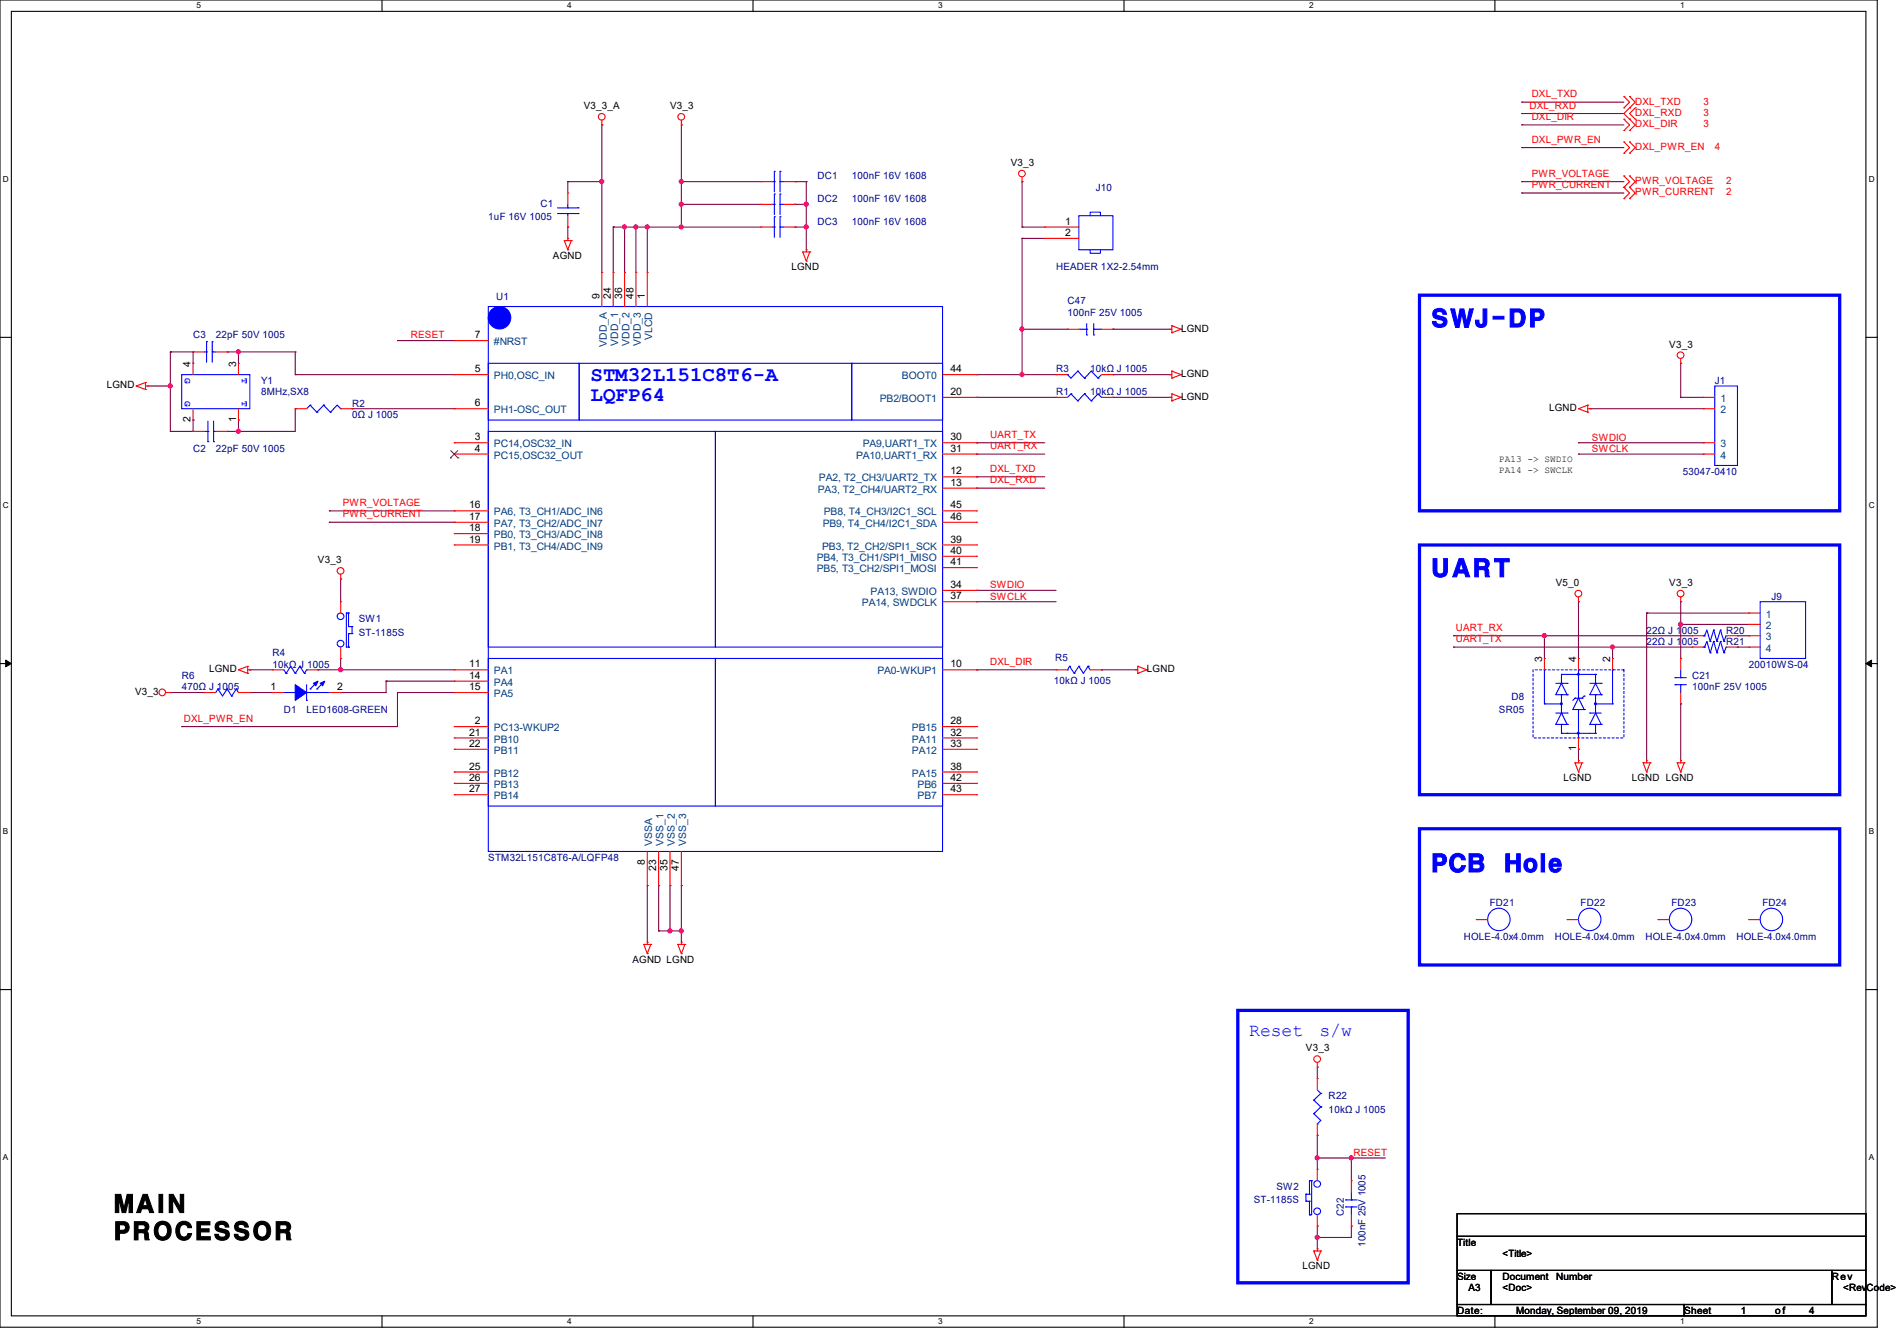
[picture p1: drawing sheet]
<svg xmlns="http://www.w3.org/2000/svg" width="297mm" height="210mm" viewBox="0 0 297 210" stroke-linecap="round" stroke-linejoin="round" font-family="sans-serif">
<path d="M0 0h293.9v207.9h-293.9zM1.8 1.8h290.3v204.3h-290.3z" fill="none" stroke="#000" stroke-width=".17"/>
<g fill="#fff">
<path d="M30.8 .2h.7v1.4h-.7z"/>
<path d="M30.8 206.2h.7v1.4h-.7z"/>
</g>
<path d="M59.8 0v1.8M59.8 206.1v1.8" fill="none" stroke="#000" stroke-width=".17"/>
<g fill="#fff">
<path d="M88.8 .2h.7v1.4h-.7z"/>
<path d="M88.8 206.2h.7v1.4h-.7z"/>
</g>
<path d="M117.9 0v1.8M117.9 206.1v1.8" fill="none" stroke="#000" stroke-width=".17"/>
<g fill="#fff">
<path d="M146.9 .2h.7v1.4h-.7z"/>
<path d="M146.9 206.2h.7v1.4h-.7z"/>
</g>
<path d="M176 0v1.8M176 206.1v1.8" fill="none" stroke="#000" stroke-width=".17"/>
<g fill="#fff">
<path d="M205 .2h.7v1.4h-.7z"/>
<path d="M205 206.2h.7v1.4h-.7z"/>
</g>
<path d="M234.1 0v1.8M234.1 206.1v1.8" fill="none" stroke="#000" stroke-width=".17"/>
<g fill="#fff">
<path d="M263.1 .2h.6v1.4h-.6z"/>
<path d="M263.1 206.2h.6v1.4h-.6z"/>
<path d="M.5 27.3h.9v1.4h-.9z"/>
<path d="M292.6 27.3h.9v1.4h-.9z"/>
<path d="M.5 78.4h.9v1.4h-.9z"/>
<path d="M292.6 78.4h.9v1.4h-.9z"/>
</g>
<path d="M0 52.8h1.8M292.1 52.8h1.8" fill="none" stroke="#000" stroke-width=".17"/>
<g fill="#fff">
<path d="M.5 129.5h.8v1.4h-.8z"/>
<path d="M292.6 129.5h.8v1.4h-.8z"/>
</g>
<path d="M0 103.9h1.8M292.1 103.9h1.8" fill="none" stroke="#000" stroke-width=".17"/>
<path d="M.9 103.4l.9 .5-.9 .5zM292.1 103.9l.9-.5v1z" fill="#000" stroke="#000" stroke-width=".16"/>
<g fill="#fff">
<path d="M.5 180.5h.8v1.4h-.8z"/>
<path d="M292.6 180.5h.8v1.4h-.8z"/>
</g>
<path d="M0 155h1.8M292.1 155h1.8M228.1 190.1h64v3.5h-64zM228.1 193.6h64v5.4h-64zM228.1 199h5.4v5.3h-5.4zM233.5 199h53.3v5.3h-53.3zM286.8 199h5.3v5.3h-5.3zM228.1 204.3h35.6v1.8h-35.6zM263.7 204.3h28.4v1.8h-28.4z" fill="none" stroke="#000" stroke-width=".17"/>
<path d="M222.2 46.2h65.8v33.8h-65.8zM222.2 85.3h65.8v39.2h-65.8zM222.2 129.8h65.8v21.3h-65.8zM193.8 158.2h26.7v42.7h-26.7z" fill="none" stroke="#00f" stroke-width=".51"/>
<g fill="none" stroke="#800040" stroke-width=".17">
<path d="M94.2 19.6h.1M94.2 19.6v23.1M106.7 19.6h.1M106.7 19.6v16M238.3 16h.1M238.3 17.8h.1M238.3 19.6h.1M238.3 16h16M238.3 17.8h16M238.3 19.6h16M88.9 28.4h.1M88.9 35.6h.1"/>
<path d="M88.9 28.4h5.3M88.9 28.4v1.8M88.9 35.6v1.7M94.2 28.4h.1M96 35.6h.1M96 35.6v7.1M96 35.6h23.1M97.8 35.6h.1M97.8 35.6v7.1M99.6 35.6h.1M99.6 35.6v7.1M101.3 35.6h.1"/>
<path d="M101.3 35.6v7.1M106.7 28.4h.1M106.7 32h.1M106.7 35.6h.1M106.7 28.4h12.4M106.7 32h12.4M124.5 28.4h.1M124.5 32h.1M124.5 35.6h.1M124.5 28.4h1.7M124.5 32h1.7M124.5 35.6h1.7"/>
<path d="M126.2 28.4h.1M126.2 32h.1M126.2 35.6h.1M126.2 28.4v10.7M160 37.3h.1M160 28.4h.1M160 35.6h.1M160 35.6h3.6M160 28.4v7.2M160 37.3v21.4M160 37.3h3.6M238.3 23.1h.1"/>
<path d="M238.3 28.4h.1M238.3 30.2h.1M238.3 28.4h16M238.3 23.1h16M238.3 30.2h16M26.7 55.1h.1M26.7 55.1v12.5M26.7 55.1h3.5M30.2 55.1h.1M30.2 55.1v1.8M35.6 55.1h.1M35.6 55.1h10.6"/>
<path d="M37.3 55.1h.1M37.3 55.1v1.8M46.2 55.1h.1M46.2 58.7h.1M46.2 55.1v3.6M46.2 58.7h24.9M62.2 53.3h.1M62.2 53.3h8.9M152.9 58.7h.1M152.9 58.7h12.5M160 58.7h.1M160 51.6h.1"/>
<path d="M160 51.6h7.1M174.2 58.7h.1M174.2 51.6h.1M174.2 58.7h8.9M174.2 51.6h8.9M263.1 56.9h.1M263.1 56.9v5.3M23.1 60.5h.1M23.1 60.5h3.6M26.7 60.5h.1M26.7 67.6h.1M30.2 65.8h.1"/>
<path d="M30.2 65.8v1.8h-3.5M35.6 67.6h.1M37.3 65.8h.1M37.3 67.6h.1M37.3 65.8v1.8M46.2 64h.1M46.2 64v3.6h-10.6M55.1 64h.1M55.1 64h16M152.9 62.2h.1M152.9 74.7h.1M152.9 76.5h.1"/>
<path d="M152.9 69.3h.1M152.9 71.1h.1M152.9 62.2h12.5M152.9 74.7h10.7M152.9 76.5h10.7M152.9 69.3h10.7M152.9 71.1h10.7M174.2 62.2h.1M174.2 62.2h8.9M247.1 69.3h.1M247.1 71.1h.1M247.1 69.3h19.6"/>
<path d="M247.1 71.1h19.6M248.9 64h.1M248.9 64h17.8M263.1 62.2h.1M263.1 62.2h3.6M51.6 80h.1M51.6 81.8h.1M51.6 80h19.5M51.6 81.8h19.5M53.3 90.7h.1M53.3 90.7v3.5M152.9 92.5h.1"/>
<path d="M152.9 94.2h.1M152.9 92.5h12.5M152.9 94.2h12.5M227.6 99.6h.1M227.6 99.6h37.3M241.8 99.6h.1M241.8 99.6v3.5M247.1 94.2h.1M247.1 94.2v8.9M257.8 96h.1M257.8 96h16M257.8 96v23.1"/>
<path d="M263.1 97.8h.1M263.1 94.2h.1M263.1 94.2v8.9M263.1 97.8h10.7M272 99.6h.1M272 99.6h1.8M26.7 108.5h.1M26.7 108.5h5.3M28.4 113.8h.1M39.1 104.9h.1M39.1 108.5h.1M39.1 104.9h3.6"/>
<path d="M39.1 108.5h3.6M49.8 104.9h.1M49.8 104.9h21.3M53.3 103.1h.1M53.3 104.9h.1M53.3 108.5h.1M53.3 103.1v1.8M60.5 106.7h.1M60.5 106.7h10.6M60.5 106.7v1.8h-7.2M62.2 108.5h.1M62.2 108.5h8.9"/>
<path d="M62.2 108.5v5.3h-33.8M152.9 104.9h.1M152.9 104.9h12.5M172.5 104.9h.1M172.5 104.9h5.3M227.6 101.3h.1M227.6 101.3h37.3M247.1 117.3h.1M247.1 117.3v1.8M252.5 101.3h.1M252.5 101.3v1.8M263.1 110.2h.1"/>
<path d="M263.1 110.2v8.9M272 101.3h.1M272 101.3h1.8M101.3 138.7h.1M101.3 138.7v8.9M103.1 138.7h.1M103.1 138.7v7.1M104.9 138.7h.1M104.9 138.7v7.1M106.7 138.7h.1M106.7 138.7v8.9M103.1 145.8h.1"/>
<path d="M103.1 145.8h3.6M104.9 145.8h.1M106.7 145.8h.1M206.2 167.1h.1M206.2 177.8h.1M206.2 167.1v1.8M206.2 177.8v5.3M206.2 181.4h.1M206.2 192h.1M206.2 193.8h.1M206.2 192v3.6M206.2 181.4h10.7"/>
<path d="M211.6 181.4h.1M211.6 192h.1M211.6 181.4v3.5M211.6 192v1.8h-5.4"/>
</g>
<g fill="#f0f" stroke="#f0f" stroke-width=".17">
<circle cx="94.2" cy="28.4" r=".32"/>
<circle cx="106.7" cy="28.4" r=".32"/>
<circle cx="106.7" cy="32" r=".32"/>
<circle cx="126.2" cy="35.5" r=".32"/>
<circle cx="126.2" cy="32" r=".32"/>
<circle cx="97.8" cy="35.5" r=".32"/>
<circle cx="99.5" cy="35.5" r=".32"/>
<circle cx="101.3" cy="35.5" r=".32"/>
<circle cx="106.7" cy="35.5" r=".32"/>
<circle cx="37.3" cy="55.1" r=".32"/>
<circle cx="26.6" cy="60.4" r=".32"/>
<circle cx="37.3" cy="67.5" r=".32"/>
<circle cx="53.3" cy="104.9" r=".32"/>
<circle cx="104.9" cy="145.8" r=".32"/>
<circle cx="106.7" cy="145.8" r=".32"/>
<circle cx="206.2" cy="181.3" r=".32"/>
<circle cx="206.2" cy="193.8" r=".32"/>
<circle cx="211.6" cy="181.3" r=".32"/>
<circle cx="160" cy="58.7" r=".32"/>
<circle cx="160" cy="51.5" r=".32"/>
<circle cx="263.1" cy="97.8" r=".32"/>
<circle cx="241.8" cy="99.5" r=".32"/>
<circle cx="252.5" cy="101.3" r=".32"/>
</g>
<g fill="none" stroke="#f00" stroke-width=".17">
<path d="M94.2 19.6h.1M94.2 18.8v.8M106.7 19.6h.1M106.7 18.8v.8M254.3 16.9h.1M254.3 15.1h.1M254.3 18.7h.1M254.3 15.1l.8 .9-.8 .9M254.3 18.7l.8 .9-.8 .8M255.1 16.9h.1M255.1 15.1h.1M255.1 18.7h.1"/>
<path d="M255.1 15.1l.9 .9-1.7 1.8 1.7 1.8-.9 .8M256 16.9h.1M256 18.7h.1M256 16.9l-.9 .9 .9 .9M88.3 37.7h.1M88.3 37.7h1.2M88.3 37.7l.6 1.4M88.9 37.3h.1M88.9 39.1h.1M88.9 35.6h.1M88.9 30.2h.1M88.9 30.2v1.8"/>
<path d="M88.9 33.8v1.8M88.9 37.3v.4M89.5 37.7h.1M89.5 37.7l-.6 1.4M119.1 28.4h.1M119.1 32h.1M119.1 35.6h.1M119.1 35.6h1.8M119.1 28.4h1.8M119.1 32h1.8M122.7 35.6h1.8M122.7 28.4h1.8"/>
<path d="M122.7 32h1.8M124.5 28.4h.1M124.5 32h.1M124.5 35.6h.1M125.7 39.5h.1M125.7 39.5h1.1M125.7 39.5l.5 1.4M126.2 39.1h.1M126.2 39.1v.4M126.8 39.5h.1M126.8 39.5l-.6 1.4M160 28.4h.1"/>
<path d="M160 27.7v.7M163.6 35.6h.1M163.6 37.3h.1M163.6 35.6h5.3M163.6 37.3h5.3M254.3 20.4h.1M254.3 24h.1M254.3 22.2h.1M254.3 29.3h.1M254.3 27.6h.1M254.3 31.1h.1M254.3 22.2l.8 .9-.8 .9"/>
<path d="M254.3 27.6l.8 .8-.8 .9M254.3 29.3l.8 .9-.8 .9M255.1 20.4h.1M255.1 24h.1M255.1 22.2h.1M255.1 29.3h.1M255.1 27.6h.1M255.1 31.1h.1M255.1 22.2l.9 .9-.9 .9M255.1 27.6l.9 .8-.9 .9M255.1 29.3l.9 .9-.9 .9M22.8 59.9h.1"/>
<path d="M22.8 59.9v1.1M22.8 59.9l-1.5 .6M30.2 56.9h.1M30.2 55.1h.1M30.2 56.9v1.8M30.2 55.1h1.8M33.8 55.1h1.8M35.6 55.1h.1M37.3 56.9h.1M37.3 56.9v1.8M71.1 58.7h.1M71.1 53.3h.1"/>
<path d="M71.1 58.7h5.4M71.1 53.3h5.4M94.2 42.7h.1M94.2 42.7v5.3M96 42.7h.1M96 42.7v5.3M97.8 42.7h.1M97.8 42.7v5.3M99.6 42.7h.1M99.6 42.7v5.3M101.3 42.7h.1M101.3 42.7v5.3"/>
<path d="M126.2 40.9h.1M147.6 58.7h5.3M152.9 58.7h.1M165.4 58.7h.1M165.4 58.7h1.7M167.1 51.6h.1M167.1 51.6h1.8M172.5 58.7h1.7M172.5 51.6h1.7M174.2 58.7h.1M174.2 51.6h.1M183.1 58.7h.1"/>
<path d="M183.1 51.6h.1M183.1 58.7h.4M183.1 51.6h.4M183.5 58.1h.1M183.5 59.2h.1M183.5 51h.1M183.5 52.1h.1M183.5 51v1.1M183.5 58.1v1.1M183.5 58.1l1.4 .6M183.5 51l1.4 .6M184.9 58.7h.1"/>
<path d="M184.9 51.6h.1M184.9 58.7l-1.4 .5M184.9 51.6l-1.4 .5M263.1 56.9h.1M263.1 56.2v.7M21.3 60.5h.1M21.3 60.5l1.5 .5M22.8 61h.1M22.8 60.5h.3M23.1 60.5h.1M30.2 65.8h.1M30.2 67.6h.1"/>
<path d="M30.2 64v1.8M30.2 67.6h1.8M33.8 67.6h1.8M35.6 67.6h.1M37.3 65.8h.1M37.3 64v1.8M46.2 64h.1M46.2 64h1.8M53.3 64h1.8M55.1 64h.1M71.1 69.3h.1M71.1 71.1h.1"/>
<path d="M71.1 64h.1M71.1 64h5.4M71.1 69.3h5.4M71.1 71.1h5.4M147.6 62.2h5.3M147.6 69.3h5.3M147.6 71.1h5.3M147.6 74.7h5.3M147.6 76.5h5.3M152.9 74.7h.1M152.9 76.5h.1M152.9 62.2h.1"/>
<path d="M152.9 71.1h.1M152.9 69.3h.1M165.4 62.2h.1M165.4 62.2h1.7M172.5 62.2h1.7M174.2 62.2h.1M183.1 62.2h.1M183.1 62.2h.4M183.5 61.7h.1M183.5 62.8h.1M183.5 61.7v1.1M183.5 61.7l1.4 .5"/>
<path d="M184.9 62.2h.1M184.9 62.2l-1.4 .6M247.1 64h.1M247.1 64l1.5 .6M248.6 64.6h.1M248.6 63.5h.1M248.6 63.5v1.1M248.6 64h.3M248.6 63.5l-1.5 .5M248.9 64h.1M266.7 62.2h.1M266.7 64h.1"/>
<path d="M266.7 69.3h.1M266.7 71.1h.1M266.7 62.2h1.8M266.7 64h1.8M266.7 69.3h1.8M266.7 71.1h1.8M53.3 90.7h.1M53.3 94.2h.1M53.3 90v.7M53.3 94.2v1.8M71.1 80h.1M71.1 81.8h.1"/>
<path d="M71.1 83.6h.1M71.1 85.3h.1M71.1 80h5.4M71.1 81.8h5.4M71.1 83.6h5.4M71.1 85.3h5.4M147.6 80h5.3M147.6 81.8h5.3M147.6 85.3h5.3M147.6 87.1h5.3M147.6 88.9h5.3M147.6 92.5h5.3"/>
<path d="M147.6 94.2h5.3M152.9 80h.1M152.9 81.8h.1M152.9 85.3h.1M152.9 87.1h.1M152.9 88.9h.1M152.9 92.5h.1M152.9 94.2h.1M247.1 94.2h.1M247.1 93.5v.7M263.1 94.2h.1M263.1 93.5v.7"/>
<path d="M264.9 99.6h.1M264.9 99.6h1.8M270.3 99.6h1.7M272 99.6h.1M273.8 96h.1M273.8 97.8h.1M273.8 99.6h.1M273.8 96h1.8M273.8 97.8h1.8M273.8 99.6h1.8M26 108.5h.7M26.7 108.5h.1"/>
<path d="M32 108.5h.1M32 108.5h1.8M37.3 104.9h.1M37.3 104.9l1.5 .6M37.3 108.5h1.8M38.8 105.5h.1M38.8 104.4h.1M38.8 104.4v1.1M38.8 104.9h.3M38.8 104.4l-1.5 .5M39.1 104.9h.1M39.1 108.5h.1"/>
<path d="M42.7 108.5h.1M42.7 104.9h.1M42.7 104.9h1.7M42.7 108.5h1.7M48 104.9h1.8M49.8 104.9h.1M51.6 108.5h1.7M53.3 103.1h.1M53.3 108.5h.1M53.3 101.3v1.8M71.1 113.8h.1M71.1 104.9h.1"/>
<path d="M71.1 106.7h.1M71.1 108.5h.1M71.1 115.6h.1M71.1 117.3h.1M71.1 104.9h5.4M71.1 108.5h5.4M71.1 113.8h5.4M71.1 106.7h5.4M71.1 115.6h5.4M71.1 117.3h5.4M147.6 104.9h5.3M147.6 113.8h5.3"/>
<path d="M147.6 115.6h5.3M147.6 117.3h5.3M152.9 104.9h.1M152.9 113.8h.1M152.9 115.6h.1M152.9 117.3h.1M165.4 104.9h.1M165.4 104.9h1.7M170.7 104.9h1.8M172.5 104.9h.1M177.8 104.9h.1M177.8 104.9h.3"/>
<path d="M178.1 104.4h.1M178.1 105.5h.1M178.1 104.4v1.1M178.1 104.4l1.5 .5M179.6 104.9h.1M179.6 104.9l-1.5 .6M241.8 103.1h.1M241.8 103.1v1.8M246.6 119.5h.1M246.6 119.5h1.1M246.6 119.5l.5 1.4M247.1 119.1h.1"/>
<path d="M247.1 117.3h.1M247.1 103.1h.1M247.1 103.1v1.8M247.1 115.6v1.7M247.1 119.1v.4M247.7 119.5h.1M247.7 119.5l-.6 1.4M252.5 103.1h.1M252.5 103.1v1.8M257.3 119.5h.1M257.3 119.5h1.1M257.3 119.5l.5 1.4"/>
<path d="M257.8 119.1h.1M257.8 119.1v.4M258.4 119.5h.1M258.4 119.5l-.6 1.4M262.6 119.5h.1M262.6 119.5h1.1M262.6 119.5l.5 1.4M263.1 119.1h.1M263.1 103.1h.1M263.1 110.2h.1M263.1 103.1v1.8M263.1 108.5v1.7"/>
<path d="M263.1 119.1v.4M263.7 119.5h.1M263.7 119.5l-.6 1.4M264.9 101.3h.1M264.9 101.3h1.8M270.3 101.3h1.7M272 101.3h.1M273.8 101.3h.1M273.8 101.3h1.8M71.1 120.9h.1M71.1 122.7h.1M71.1 124.5h.1"/>
<path d="M71.1 120.9h5.4M71.1 122.7h5.4M71.1 124.5h5.4M101.3 138.7h.1M101.3 133.3v5.4M103.1 138.7h.1M103.1 133.3v5.4M104.9 138.7h.1M104.9 133.3v5.4M106.7 138.7h.1M106.7 133.3v5.4M147.6 120.9h5.3"/>
<path d="M147.6 122.7h5.3M147.6 124.5h5.3M152.9 120.9h.1M152.9 122.7h.1M152.9 124.5h.1M247.1 120.9h.1M257.8 120.9h.1M263.1 120.9h.1M100.8 147.9h.1M100.8 147.9h1.1M100.8 147.9l.5 1.5M101.3 147.6h.1"/>
<path d="M101.3 149.4h.1M101.3 147.6v.3M101.9 147.9h.1M101.9 147.9l-.6 1.5M106.1 147.9h.1M106.1 147.9h1.1M106.1 147.9l.6 1.5M106.7 147.6h.1M106.7 149.4h.1M106.7 147.6v.3M107.2 147.9h.1M107.2 147.9l-.5 1.5"/>
<path d="M231.1 144h.1M231.1 144h1.8M245.4 144h.1M245.4 144h1.7M259.6 144h.1M259.6 144h1.8M273.8 144h.1M273.8 144h1.8M206.2 167.1h.1M206.2 168.9h.1M206.2 177.8h.1M206.2 166.4v.7"/>
<path d="M206.2 168.9v1.8M206.2 176v1.8M205.7 195.9h.1M205.7 195.9h1.1M205.7 195.9l.5 1.5M206.2 195.6h.1M206.2 197.4h.1M206.2 192h.1M206.2 183.1h.1M206.2 183.1v1.8M206.2 190.2v1.8M206.2 195.6v.3"/>
<path d="M206.8 195.9h.1M206.8 195.9l-.6 1.5M211.6 184.9h.1M211.6 192h.1M211.6 184.9v1.8M211.6 190.2v1.8"/>
<circle cx="94.2" cy="18.3" r=".52"/>
<circle cx="106.7" cy="18.3" r=".52"/>
<circle cx="160" cy="27.2" r=".52"/>
<circle cx="263.1" cy="55.6" r=".52"/>
<circle cx="53.3" cy="89.4" r=".52"/>
<circle cx="247.1" cy="93" r=".52"/>
<circle cx="263.1" cy="93" r=".52"/>
<circle cx="25.4" cy="108.4" r=".52"/>
<circle cx="206.2" cy="165.9" r=".52"/>
</g>
<g fill="none" stroke="#00f" stroke-width=".17">
<path d="M87.3 32.6h3.2M87.3 33.4h3.2M88.9 33.4h.1M88.9 32.6h.1M88.9 32v.6M88.9 33.4v.4M90.5 32.6h.1M90.5 33.4h.1M120.9 28.4h.3M120.9 32h.3M120.9 35.6h.3M121.2 28.4h.1"/>
<path d="M121.2 26.8h.1M121.2 32h.1M121.2 30.4h.1M121.2 35.6h.1M121.2 34h.1M121.2 26.8v3.3M121.2 30.4v3.2M121.2 34v3.2M122.1 26.8h.1M122.1 28.4h.1M122.1 30.4h.1M122.1 32h.1"/>
<path d="M122.1 34h.1M122.1 35.6h.1M122.1 28.4h.6M122.1 26.8v3.3M122.1 30.4v3.2M122.1 34v3.2M122.1 32h.6M122.1 35.6h.6M168.9 33.8h5.3v5.3h-5.3zM170.7 33.8v-.6h1.6v.6M170.7 39.1v.6h1.6v-.6M28.4 58.7h10.7v5.3h-10.7z"/>
<path d="M32 55.1h.3M32.3 55.1h.1M32.3 53.5h.1M32.3 53.5v3.2M33.2 53.5h.1M33.2 55.1h.1M33.2 55.1h.6M33.2 53.5v3.2M76.5 48h71.1v85.3h-71.1zM76.5 56.9h14.2v8.9h-14.2zM90.7 56.9h42.6v8.9h-42.6zM133.3 56.9h14.3v8.9h-14.3z"/>
<path d="M167.1 58.7h.1M168.7 58.1h.1M168.7 58.1l-1 1.1-.6-.5M168.7 58.1l1.1 1.1M168.9 51.6h1.2M169.8 59.2h.1M170.1 51.6h.1M170.1 52.5h.1M170.1 50.7v1.8M170.9 58.1h.1M170.9 58.1l1 1.1M170.9 58.1l-1.1 1.1"/>
<path d="M171.2 51.6h.1M171.2 52.5h.1M171.2 51.6h1.3M171.2 50.7v1.8M171.9 59.2h.1M172.5 58.7l-.6 .5M32 67.6h.6M32.6 69.2h.1M32.6 67.6h.1M32.6 66v3.2M33.4 67.6h.1M33.4 69.2h.1"/>
<path d="M33.4 67.6h.4M33.4 66v3.2M48.6 63.5h.1M48.6 63.5l-.6 .5M48.6 63.5l1 1.1M49.6 64.6h.1M50.7 63.5h.1M50.7 63.5l-1.1 1.1M50.7 63.5l1 1.1M51.7 64.6h.1M53.3 64h.1M53.3 64l-.5-.5-1.1 1.1"/>
<path d="M76.5 67.6h35.5v33.7h-35.5zM112 67.6h35.6v33.7h-35.6zM167.7 61.7h.1M167.7 61.7l-.6 .5M167.7 61.7l1 1.1M168.7 62.8h.1M169.8 61.7h.1M169.8 61.7l-1.1 1.1M169.8 61.7l1.1 1.1M170.9 62.8h.1M172.5 62.2h.1M172.5 62.2l-.6-.5-1 1.1"/>
<path d="M268.5 60.5h3.5v12.4h-3.5zM54.2 96h.1M54.2 96v5.3h.4M54.2 96h.4M54.6 96h.1M54.6 98.1h.1M54.6 99.2h.1M54.6 96v2.1M54.6 99.2v2.1M54.6 98.1h.5M54.6 99.2h.5M55.1 98.1h.1"/>
<path d="M55.1 99.2h.1M55.1 98.1v1.1M266.7 99.6h.1M266.7 99.6h.2M266.9 99.6h.1M266.9 99.6l.4-.9 .5 1.8M268.3 98.7h.1M268.3 98.7l-.5 1.8M268.3 98.7l.5 1.8M269.4 98.7h.1M269.4 98.7l-.6 1.8M269.4 98.7l.5 1.8"/>
<path d="M270.3 99.6h.1M270.3 99.6l-.4 .9M275.6 94.2h7.1v8.9h-7.1zM34.1 107.9h.1M34.1 107.9l-.3 .6M34.1 107.9l.7 1.1 .8-1.1M35.6 107.9h.1M35.6 107.9l.7 1.1M36.3 109h.1M37 107.9h.1M37 107.9l-.7 1.1M37 107.9l.3 .6"/>
<path d="M37.3 108.5h.1M44.4 108.5h1.8M44.4 104.9l.4 .6M44.8 105.5h.1M44.8 105.5l.7-1.1 .7 1.1M46.2 108.5h.1M46.2 105.5h.1M46.9 104.4h.1M46.9 104.4l-.7 1.1M46.9 104.4l.8 1.1M47.7 105.5h.1M48 109.7h.1"/>
<path d="M48 104.9h.1M48 107.2v2.5M48 108.5h3.6M48 104.9l-.3 .6M48.6 107.9h.1M49.6 107.9h.1M49.6 106.8l-1 1.1M50.7 106.8l-1.1 1.1M51.6 108.5h.1M54.6 101.3h.1M76.5 103.1h35.5v23.1h-35.5zM112 103.1h35.6v23.1h-35.6z"/>
<path d="M167.1 104.9h.1M167.5 104.4h.1M167.5 104.4l.7 1.1M167.5 104.4l-.4 .5M168.2 105.5h.1M168.9 104.4h.1M168.9 104.4l.7 1.1 .7-1.1M168.9 104.4l-.7 1.1M170.3 104.4h.1M170.3 104.4l.4 .5M241.8 110.2h.1M241.8 104.9h.1"/>
<path d="M241.8 110.2h2.7M241.8 104.9v5.3M243.6 111.7h1.8M243.6 107h1.8M244.5 108.8h.1M244.5 105.6h.1M244.5 113.5h.1M244.5 111.7h.1M244.5 107h.1M244.5 114.9h.1M244.5 111.7l-.9 1.8h1.8M244.5 105.6v1.4"/>
<path d="M244.5 108.8v2.9M244.5 113.5v1.4M244.5 114.9h5.3M244.5 111.7l.9 1.8M244.5 107l-.9 1.8h1.8M244.5 107l.9 1.8M244.5 105.6h5.3M245.4 114.9h.1M245.4 113.5h.1M245.4 108.8h.1M245.4 111.7h.1M245.4 107h.1"/>
<path d="M246.6 109.3h.1M246.6 109.3h1.1M246.6 109.3l-.3 .4M247.1 111.1h.1M247.1 104.9h.1M247.1 109.3h.1M247.1 104.9v4.4M247.1 111.1v4.5M247.1 109.3l-.8 1.8h1.7M247.1 109.3l.9 1.8M247.7 109.3h.1M248 111.1h.1"/>
<path d="M248 109h.1M248 109l-.3 .3M248.9 113.5h.1M248.9 111.7h.1M248.9 113.5h1.8M248.9 111.7h1.8M248.9 107h1.8M249.8 111.7h.1M249.8 108.8h.1M249.8 105.6h.1M249.8 113.5h.1M249.8 107h.1"/>
<path d="M249.8 114.9h.1M249.8 111.7l-.9 1.8M249.8 111.7l.9 1.8M249.8 105.6v1.4M249.8 108.8v2.9M249.8 113.5v1.4M249.8 110.2h2.7M249.8 107l-.9 1.8h1.8M249.8 107l.9 1.8M250.7 113.5h.1M250.7 108.8h.1M250.7 107h.1"/>
<path d="M252.5 110.2h.1M252.5 104.9h.1M252.5 104.9v5.3M262.3 106.1h.1M262.3 107.2h.1M262.3 106.1h1.7M262.3 107.2h1.7M263.1 106.1h.1M263.1 107.2h.1M263.1 104.9v1.2M263.1 107.2v1.3M266.7 101.3h.1"/>
<path d="M266.7 101.3h.2M266.9 101.3h.1M266.9 101.3l.4-.8 .5 1.7M267.8 100.5h.1M267.8 102.2h.1M268.3 100.5h.1M268.3 100.5l-.5 1.7M268.3 100.5l.5 1.7M268.8 100.5h.1M268.8 102.2h.1M269.4 100.5h.1M269.4 100.5l-.6 1.7"/>
<path d="M269.4 100.5l.5 1.7M269.9 100.5h.1M269.9 102.2h.1M270.3 101.3h.1M270.3 101.3l-.4 .9M205.7 172.3h.1M205.7 174.4h.1M205.7 172.3l1.1 1.1M205.7 174.4l1.1 1.1-.6 .5M206.2 176h.1M206.2 170.7l.6 .5M206.8 171.2h.1"/>
<path d="M206.8 173.4h.1M206.8 171.2l-1.1 1.1M206.8 173.4l-1.1 1M204.5 187h.1M204.5 188.1h.1M204.5 187h.5M204.5 187v1.1M204.5 188.1h.5M205 184.9h.1M205 187h.1M205 188.1h.1M205 190.2h.1"/>
<path d="M205 184.9h.4M205 184.9v2.1M205 188.1v2.1M205.4 184.9h.1M205.4 184.9v5.3h-.4M210.7 187.9h.1M210.7 189h.1M210.7 187.9h1.8M210.7 189h1.8M211.6 187.9h.1M211.6 189h.1M211.6 186.7v1.2"/>
<path d="M211.6 189v1.2"/>
<circle cx="53.3" cy="96.5" r=".52"/>
<circle cx="53.3" cy="100.8" r=".52"/>
<circle cx="234.7" cy="144" r="1.76"/>
<circle cx="248.9" cy="144" r="1.76"/>
<circle cx="263.1" cy="144" r="1.76"/>
<circle cx="277.3" cy="144" r="1.76"/>
<circle cx="206.2" cy="189.7" r=".52"/>
<circle cx="206.2" cy="185.4" r=".52"/>
</g>
<g fill="#00f" stroke="#00f" stroke-width=".17">
<path d="M46.2 107.2l1.8 1.3-1.8 1.2z" fill-rule="evenodd"/>
<path d="M50.1 107l.7-.3-.3 .7z" fill-rule="evenodd"/>
<path d="M49.1 107l.7-.3-.4 .7z" fill-rule="evenodd"/>
<circle cx="249.8" cy="110.2" r=".15"/>
<circle cx="247.1" cy="105.6" r=".15"/>
<circle cx="247.1" cy="114.8" r=".15"/>
<circle cx="244.5" cy="110.2" r=".15"/>
<circle cx="78.2" cy="49.8" r="1.76"/>
</g>
<path d="M240 104.9h14.3v10.7h-14.3z" fill="none" stroke="#00f" stroke-width=".17" stroke-dasharray=".3"/>
<path d="M70.5 71.7h.1M70.6 70.6l1.1 1.1M71.7 70.6l-1.2 1.1M71.7 71.7h.1" fill="none" stroke="#804000" stroke-width=".16"/>
<g font-size="3.7" fill="#00f">
<text x="224" y="51.2">SWJ-DP</text>
<text x="224" y="90.3">UART</text>
<text x="224" y="136.6">PCB</text>
<text x="235.4" y="136.6">Hole</text>
</g>
<g font-size="3.7">
<text x="17.8" y="189.9">MAIN</text>
<text x="17.8" y="194.2">PROCESSOR</text>
</g>
<g font-size="3.3" fill="#00f">
<text x="92.5" y="59.6">STM32L151C8T6-A</text>
<text x="92.5" y="62.9">LQFP64</text>
</g>
<g font-size="2.8" fill="#00f">
<text x="195.6" y="162.3">Reset</text>
<text x="206.6" y="162.3">s/w</text>
</g>
<g font-size="1.6">
<text x="91.4" y="17.1">V3_3_A</text>
<text x="104.9" y="17.1">V3_3</text>
<text x="158.2" y="26">V3_3</text>
<text x="166.8" y="35.2">1</text>
<text x="86.6" y="40.6">AGND</text>
<text x="166.8" y="37">2</text>
<text x="93.9" y="46.8" transform="rotate(-90 93.9 46.8)">9</text>
<text x="95.6" y="46.8" transform="rotate(-90 95.6 46.8)">24</text>
<text x="97.4" y="46.8" transform="rotate(-90 97.4 46.8)">36</text>
<text x="99.2" y="46.8" transform="rotate(-90 99.2 46.8)">48</text>
<text x="101" y="46.8" transform="rotate(-90 101 46.8)">1</text>
<text x="123.9" y="42.3">LGND</text>
<text x="74.3" y="53">7</text>
<text x="184.9" y="51.9">LGND</text>
<text x="29.8" y="57.4" transform="rotate(-90 29.8 57.4)">4</text>
<text x="37" y="57.4" transform="rotate(-90 37 57.4)">3</text>
<text x="74.3" y="58.3">5</text>
<text x="148.8" y="58.3">44</text>
<text x="184.9" y="59.1">LGND</text>
<text x="261.4" y="54.4">V3_3</text>
<text x="16.7" y="60.8">LGND</text>
<text x="74.3" y="63.6">6</text>
<text x="148.8" y="61.8">20</text>
<text x="184.9" y="62.6">LGND</text>
<text x="242.5" y="64.4">LGND</text>
<text x="29.8" y="66.1" transform="rotate(-90 29.8 66.1)">2</text>
<text x="37" y="66.1" transform="rotate(-90 37 66.1)">1</text>
<text x="74.3" y="69">3</text>
<text x="74.3" y="70.7">4</text>
<text x="148.8" y="70.7">31</text>
<text x="148.8" y="69">30</text>
<text x="148.8" y="74.3">12</text>
<text x="148.8" y="76.1">13</text>
<text x="73.4" y="79.6">16</text>
<text x="73.4" y="81.4">17</text>
<text x="73.4" y="83.2">18</text>
<text x="148.8" y="79.6">45</text>
<text x="148.8" y="81.4">46</text>
<text x="49.8" y="88.2">V3_3</text>
<text x="73.4" y="85">19</text>
<text x="148.8" y="85">39</text>
<text x="148.8" y="86.7">40</text>
<text x="148.8" y="88.5">41</text>
<text x="148.8" y="92.1">34</text>
<text x="148.8" y="93.9">37</text>
<text x="243.6" y="91.8">V5_0</text>
<text x="261.4" y="91.8">V3_3</text>
<text x="32.7" y="105.3">LGND</text>
<text x="73.4" y="104.5">11</text>
<text x="73.4" y="106.3">14</text>
<text x="148.8" y="104.5">10</text>
<text x="179.6" y="105.3">LGND</text>
<text x="241.4" y="103.7" transform="rotate(-90 241.4 103.7)">3</text>
<text x="246.8" y="103.7" transform="rotate(-90 246.8 103.7)">4</text>
<text x="252.1" y="103.7" transform="rotate(-90 252.1 103.7)">2</text>
<text x="21.2" y="108.8">V3_3</text>
<text x="42.3" y="108.1">1</text>
<text x="52.8" y="108.1">2</text>
<text x="73.4" y="108.1">15</text>
<text x="74.3" y="113.4">2</text>
<text x="148.8" y="113.4">28</text>
<text x="73.4" y="115.2">21</text>
<text x="73.4" y="117">22</text>
<text x="148.8" y="115.2">32</text>
<text x="148.8" y="117">33</text>
<text x="246.8" y="117.7" transform="rotate(-90 246.8 117.7)">1</text>
<text x="73.4" y="120.5">25</text>
<text x="73.4" y="122.3">26</text>
<text x="73.4" y="124.1">27</text>
<text x="148.8" y="120.5">38</text>
<text x="148.8" y="122.3">42</text>
<text x="148.8" y="124.1">43</text>
<text x="244.8" y="122.3">LGND</text>
<text x="255.5" y="122.3">LGND LGND</text>
<text x="101" y="135.5" transform="rotate(-90 101 135.5)">8</text>
<text x="102.7" y="136.4" transform="rotate(-90 102.7 136.4)">23</text>
<text x="104.5" y="136.4" transform="rotate(-90 104.5 136.4)">35</text>
<text x="106.3" y="136.4" transform="rotate(-90 106.3 136.4)">47</text>
<text x="99" y="150.8">AGND LGND</text>
<text x="204.5" y="164.7">V3_3</text>
<text x="228.1" y="195.1">Title</text>
<text x="235.2" y="196.8">&lt;Title&gt;</text>
<text x="203.9" y="198.8">LGND</text>
<text x="228.1" y="200.4">Size</text>
<text x="229.9" y="202.2">A3</text>
<text x="235.2" y="200.4">Document</text>
<text x="235.2" y="202.2">&lt;Doc&gt;</text>
<text x="243.7" y="200.4">Number</text>
<text x="286.8" y="200.4">Rev</text>
<text x="288.6" y="202.2">&lt;RevCode&gt;</text>
<text x="228.1" y="205.7">Date:</text>
<text x="237.4" y="205.7">Monday, September 09, 2019</text>
<text x="263.7" y="205.7">Sheet</text>
<text x="272.6" y="205.7">1</text>
<text x="277.9" y="205.7">o f</text>
<text x="283.2" y="205.7">4</text>
</g>
<g font-size="1.6" fill="#f00">
<text x="239.5" y="17">DXL_RXD</text>
<text x="239.8" y="15.2">DXL_TXD</text>
<text x="256" y="16.4">DXL_TXD</text>
<text x="266.7" y="16.4">3</text>
<text x="239.8" y="18.8">DXL_DIR</text>
<text x="239.8" y="22.4">DXL_PWR_EN</text>
<text x="256" y="18.2">DXL_RXD</text>
<text x="256" y="19.9">DXL_DIR</text>
<text x="256" y="23.5">DXL_PWR_EN</text>
<text x="266.7" y="18.2">3</text>
<text x="266.7" y="19.9">3</text>
<text x="268.5" y="23.5">4</text>
<text x="239.8" y="27.7">PWR_VOLTAGE</text>
<text x="239.8" y="29.5">PWR_CURRENT</text>
<text x="256" y="28.8">PWR_VOLTAGE</text>
<text x="270.3" y="28.8">2</text>
<text x="256" y="30.6">PWR_CURRENT</text>
<text x="270.3" y="30.6">2</text>
<text x="64.3" y="53">RESET</text>
<text x="155" y="68.6">UART_TX</text>
<text x="155" y="70.4">UART_RX</text>
<text x="249.3" y="69">SWDIO</text>
<text x="249.3" y="70.8">SWCLK</text>
<text x="155" y="73.9">DXL_TXD</text>
<text x="155" y="75.7">DXL_RXD</text>
<text x="53.7" y="79.2">PWR_VOLTAGE</text>
<text x="53.7" y="81">PWR_CURRENT</text>
<text x="155" y="92.1">SWDIO</text>
<text x="155" y="93.9">SWCLK</text>
<text x="227.9" y="98.8">UART_RX</text>
<text x="227.9" y="100.6">UART_TX</text>
<text x="155" y="104.1">DXL_DIR</text>
<text x="28.8" y="113">DXL_PWR_EN</text>
<text x="211.9" y="181">RESET</text>
</g>
<g font-size="1.6" fill="#000080">
<text x="128" y="28.1">DC1</text>
<text x="133.4" y="28.1">100nF 16V 1608</text>
<text x="171.6" y="29.9">J10</text>
<text x="76.5" y="34.5">1uF 16V 1005</text>
<text x="84.6" y="32.4">C1</text>
<text x="128" y="31.7">DC2</text>
<text x="128" y="35.2">DC3</text>
<text x="133.4" y="31.7">100nF 16V 1608</text>
<text x="133.4" y="35.2">100nF 16V 1608</text>
<text x="77.7" y="46.9">U1</text>
<text x="165.4" y="42.3">HEADER 1X2-2.54mm</text>
<text x="167.1" y="47.7">C47</text>
<text x="30.2" y="53">C3</text>
<text x="33.8" y="53">22pF 50V 1005</text>
<text x="167.1" y="49.4">100nF 25V 1005</text>
<text x="165.4" y="58.3">R3</text>
<text x="170.7" y="58.3">10kΩ J 1005</text>
<text x="40.9" y="60.1">Y1</text>
<text x="40.9" y="61.9">8MHz,SX8</text>
<text x="55.1" y="63.7">R2</text>
<text x="55.1" y="65.4">0Ω J 1005</text>
<text x="165.4" y="61.9">R1</text>
<text x="170.7" y="61.9">10kΩ J 1005</text>
<text x="268.5" y="60.1">J1</text>
<text x="30.2" y="70.8">C2</text>
<text x="33.8" y="70.8">22pF 50V 1005</text>
<text x="263.5" y="74.3">53047-0410</text>
<text x="277.4" y="93.9">J9</text>
<text x="56.2" y="97.4">SW1</text>
<text x="56.2" y="99.6">ST-1185S</text>
<text x="257.8" y="99.2">22Ω J 1005</text>
<text x="257.8" y="101">22Ω J 1005</text>
<text x="270.3" y="99.2">R20</text>
<text x="270.3" y="101">R21</text>
<text x="28.4" y="106.3">R6</text>
<text x="42.7" y="102.8">R4</text>
<text x="42.7" y="104.6">10kΩ J 1005</text>
<text x="165" y="107.1">10kΩ J 1005</text>
<text x="165.2" y="103.5">R5</text>
<text x="264.9" y="106.3">C21</text>
<text x="273.8" y="104.6">20010WS-04</text>
<text x="28.4" y="108.1">470Ω J 1005</text>
<text x="44.4" y="111.7">D1</text>
<text x="48" y="111.7">LED1608-GREEN</text>
<text x="234.7" y="111.7">SR05</text>
<text x="236.6" y="109.6">D8</text>
<text x="264.9" y="108.1">100nF 25V 1005</text>
<text x="76.5" y="134.8">STM32L151C8T6-A/LQFP48</text>
<text x="233.3" y="141.9">FD21</text>
<text x="247.5" y="141.9">FD22</text>
<text x="261.7" y="141.9">FD23</text>
<text x="275.9" y="141.9">FD24</text>
<text x="229.2" y="147.2">HOLE-4.0x4.0mm</text>
<text x="243.4" y="147.2">HOLE-4.0x4.0mm</text>
<text x="257.6" y="147.2">HOLE-4.0x4.0mm</text>
<text x="271.9" y="147.2">HOLE-4.0x4.0mm</text>
<text x="208" y="172.1">R22</text>
<text x="208" y="174.2">10kΩ J 1005</text>
<text x="196.3" y="188.5">ST-1185S</text>
<text x="199.9" y="186.3">SW2</text>
<text x="210.4" y="190.4" transform="rotate(-90 210.4 190.4)">C22</text>
<text x="213.8" y="195.2" transform="rotate(-90 213.8 195.2)">100nF 25V 1005</text>
</g>
<g font-size="1.6" fill="#004080">
<text x="102.1" y="53.3" transform="rotate(-90 102.1 53.3)">VLCD</text>
<text x="77.3" y="59.4">PH0,OSC_IN</text>
<text x="77.3" y="54.1">#NRST</text>
<text x="95" y="54.4" transform="rotate(-90 95 54.4)">VDD_A</text>
<text x="96.8" y="54.1" transform="rotate(-90 96.8 54.1)">VDD_1</text>
<text x="98.6" y="54.1" transform="rotate(-90 98.6 54.1)">VDD_2</text>
<text x="100.3" y="54.1" transform="rotate(-90 100.3 54.1)">VDD_3</text>
<text x="141.2" y="59.4">BOOT0</text>
<text x="77.3" y="64.7">PH1-OSC_OUT</text>
<text x="137.8" y="63">PB2/BOOT1</text>
<text x="269.4" y="63">1</text>
<text x="269.4" y="64.7">2</text>
<text x="77.3" y="70.1">PC14,OSC32_IN</text>
<text x="77.3" y="71.8">PC15,OSC32_OUT</text>
<text x="134" y="71.8">PA10,UART1_RX</text>
<text x="135.1" y="70.1">PA9,UART1_TX</text>
<text x="269.4" y="70.1">3</text>
<text x="269.4" y="71.8">4</text>
<text x="128.1" y="77.2">PA3, T2_CH4/UART2_RX</text>
<text x="128.2" y="75.4">PA2, T2_CH3/UART2_TX</text>
<text x="77.3" y="80.7">PA6, T3_CH1/ADC_IN6</text>
<text x="77.3" y="82.5">PA7, T3_CH2/ADC_IN7</text>
<text x="128.8" y="82.5">PB9, T4_CH4/I2C1_SDA</text>
<text x="129" y="80.7">PB8, T4_CH3/I2C1_SCL</text>
<text x="77.3" y="84.3">PB0, T3_CH3/ADC_IN8</text>
<text x="77.3" y="86.1">PB1, T3_CH4/ADC_IN9</text>
<text x="127.9" y="87.8">PB4, T3_CH1/SPI1_MISO</text>
<text x="127.9" y="89.6">PB5, T3_CH2/SPI1_MOSI</text>
<text x="128.7" y="86.1">PB3, T2_CH2/SPI1_SCK</text>
<text x="135" y="95">PA14, SWDCLK</text>
<text x="136.3" y="93.2">PA13, SWDIO</text>
<text x="276.5" y="96.7">1</text>
<text x="276.5" y="98.5">2</text>
<text x="276.5" y="100.3">3</text>
<text x="77.3" y="105.6">PA1</text>
<text x="77.3" y="107.4">PA4</text>
<text x="137.4" y="105.6">PA0-WKUP1</text>
<text x="276.5" y="102.1">4</text>
<text x="77.3" y="109.2">PA5</text>
<text x="77.3" y="114.5">PC13-WKUP2</text>
<text x="77.3" y="116.3">PB10</text>
<text x="77.3" y="118.1">PB11</text>
<text x="142.8" y="114.5">PB15</text>
<text x="142.8" y="116.3">PA11</text>
<text x="142.8" y="118.1">PA12</text>
<text x="77.3" y="121.6">PB12</text>
<text x="77.3" y="123.4">PB13</text>
<text x="77.3" y="125.2">PB14</text>
<text x="142.8" y="121.6">PA15</text>
<text x="143.7" y="123.4">PB6</text>
<text x="143.7" y="125.2">PB7</text>
<text x="102.1" y="132.5" transform="rotate(-90 102.1 132.5)">VSSA</text>
<text x="103.9" y="132.5" transform="rotate(-90 103.9 132.5)">VSS_1</text>
<text x="105.7" y="132.5" transform="rotate(-90 105.7 132.5)">VSS_2</text>
<text x="107.4" y="132.5" transform="rotate(-90 107.4 132.5)">VSS_3</text>
</g>
<g font-size="1.5" fill="#00f">
<text x="29" y="59.2" transform="rotate(90 29 59.2)">G</text>
<text x="37.8" y="59.2" transform="rotate(90 37.8 59.2)">T</text>
<text x="29" y="62.8" transform="rotate(90 29 62.8)">G</text>
<text x="37.8" y="62.8" transform="rotate(90 37.8 62.8)">T</text>
</g>
<g font-size="1.5">
<text x="234.7" y="74.1">PA14 -&gt; SWCLK</text>
<text x="234.7" y="72.3">PA13 -&gt; SWDIO</text>
</g>
<g font-size="1.3">
<text x="30.8" y="1.3">5</text>
<text x="88.8" y="1.3">4</text>
<text x="146.9" y="1.3">3</text>
<text x="205" y="1.3">2</text>
<text x="263.1" y="1.3">1</text>
<text x=".5" y="28.4">D</text>
<text x="292.6" y="28.4">D</text>
<text x=".5" y="79.5">C</text>
<text x="292.6" y="79.5">C</text>
<text x=".5" y="130.6">B</text>
<text x="292.6" y="130.6">B</text>
<text x=".5" y="181.7">A</text>
<text x="292.6" y="181.7">A</text>
<text x="30.8" y="207.4">5</text>
<text x="88.8" y="207.4">4</text>
<text x="146.9" y="207.4">3</text>
<text x="205" y="207.4">2</text>
<text x="263.1" y="207.4">1</text>
</g>
</svg>
